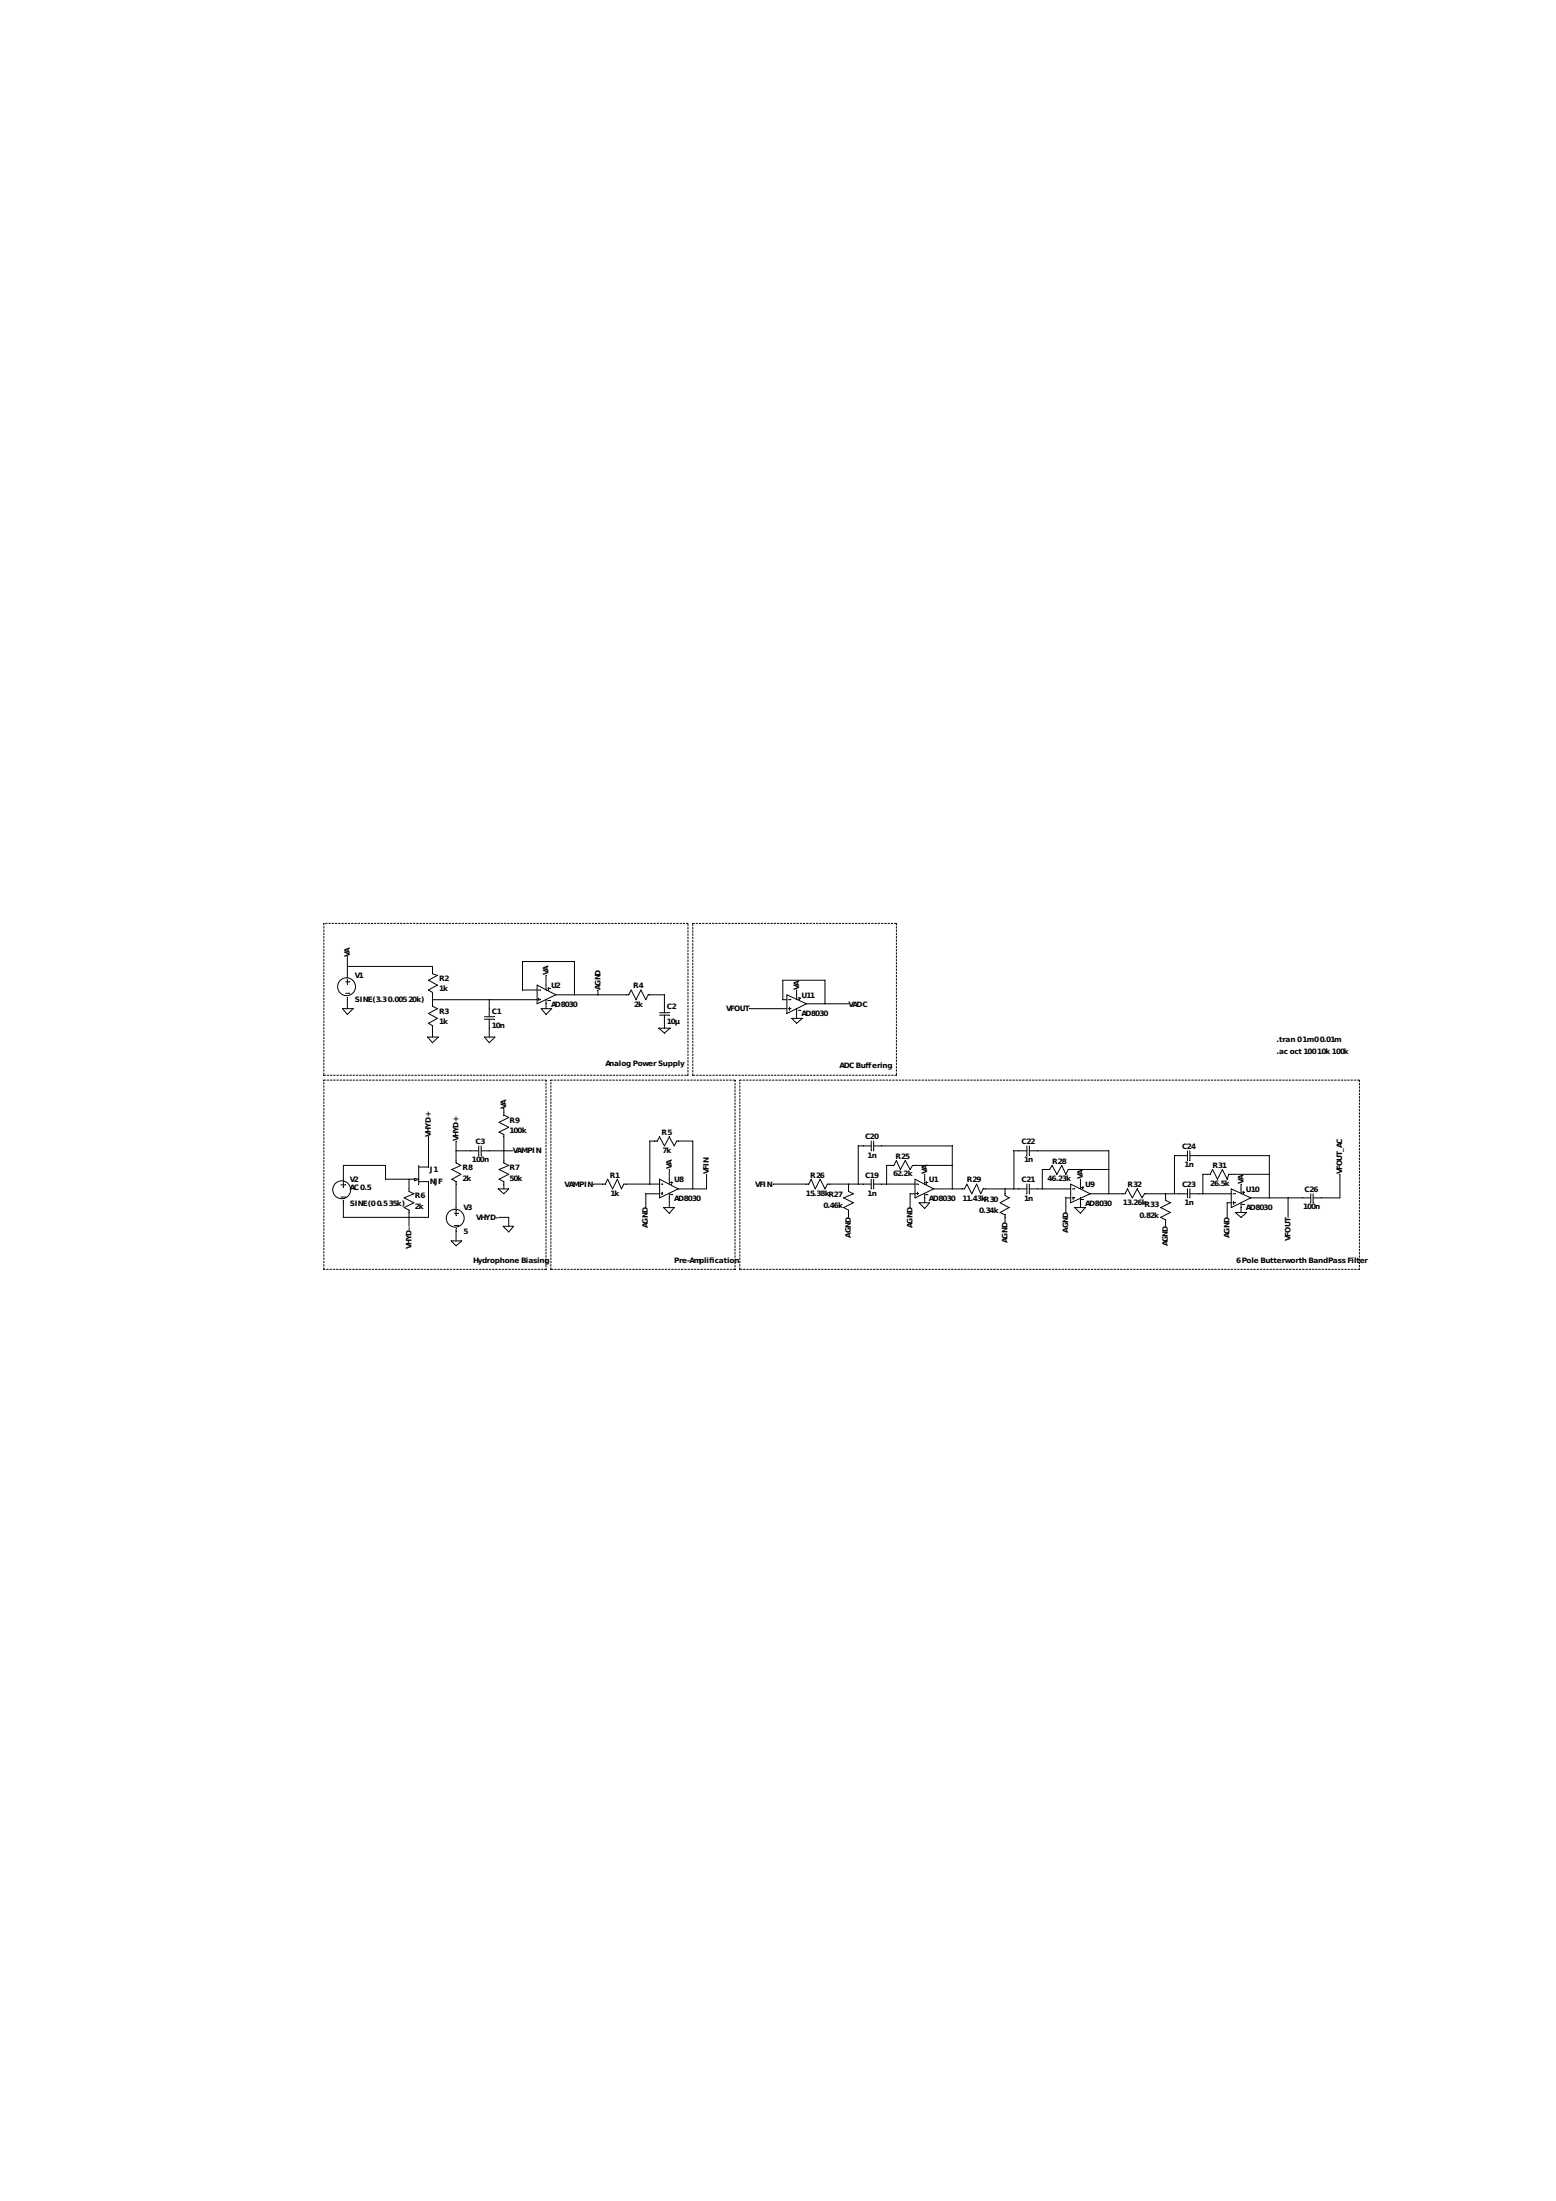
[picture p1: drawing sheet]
<svg xmlns="http://www.w3.org/2000/svg" width="210mm" height="297mm" viewBox="0 0 210 297" stroke-linecap="round" stroke-linejoin="round" font-family="sans-serif">
<g fill="none" stroke="#000" stroke-width=".13">
<path d="M43.7 125v.3M43.7 125.5v.2M43.7 125.9v.2M43.7 126.4v.2M43.7 126.8v.2M43.7 127.2v.3M43.7 127.7v.2M43.7 128.1v.2M43.7 128.6v.2M43.7 129v.2M43.7 129.4v.3M43.7 129.9v.2"/>
<path d="M43.7 130.3v.2M43.7 130.7v.3M43.7 131.2v.2M43.7 131.6v.2M43.7 132.1v.2M43.7 132.5v.2M43.7 132.9v.3M43.7 133.4v.2M43.7 133.8v.2M43.7 134.3v.2M43.7 134.7v.2M43.7 135.1v.3"/>
<path d="M43.7 135.6v.2M43.7 136v.2M43.7 136.5v.2M43.7 136.9v.2M43.7 137.3v.2M43.7 137.8v.2M43.7 138.2v.2M43.7 138.6v.3M43.7 139.1v.2M43.7 139.5v.2M43.7 140v.2M43.7 124.6v.2"/>
<path d="M43.9 124.6h.3M44.4 124.6h.2M44.8 124.6h.2M45.3 124.6h.2M45.7 124.6h.2M46.1 124.6h.3M46.2 136.1h1.5l-.8 .8zM46.6 124.6h.2M46.7 132.5h.5M46.7 134h.5M46.9 130.4h11.5v1l.6 .2-1.2 .7 1.2 .6-1.2 .7 .6 .3v1.9l.6 .3-1.2 .7 1.2 .6-1.2 .7 .6 .3v1.5M46.9 129.1v2.8"/>
<path d="M46.9 132.2v.6M46.9 134.6v1.5M47 124.6h.2M47.4 124.6h.3M47.9 124.6h.2M48.3 124.6h.2M48.8 124.6h.2M49.2 124.6h.2M49.6 124.6h.3M50.1 124.6h.2M50.5 124.6h.2M50.9 124.6h.3"/>
<path d="M51.4 124.6h.2M51.8 124.6h.2M52.3 124.6h.2M52.7 124.6h.2M53.1 124.6h.3M53.6 124.6h.2M54 124.6h.2M54.5 124.6h.2M54.9 124.6h.2M55.3 124.6h.3M55.8 124.6h.2M56.2 124.6h.2"/>
<path d="M56.7 124.6h.2M57.1 124.6h.2M57.5 124.6h.3M57.7 139.9h1.4l-.7 .8zM58 124.6h.2M58.4 134.9h14.1M58.4 124.6h.2M58.9 124.6h.2M59.3 124.6h.2M59.7 124.6h.2M60.2 124.6h.2M60.6 124.6h.2"/>
<path d="M61 124.6h.3M61.5 124.6h.2M61.9 124.6h.2M62.4 124.6h.2M62.8 124.6h.2M63.2 124.6h.3M63.7 124.6h.2M64.1 124.6h.2M64.5 124.6h.3M65 124.6h.2M65.4 137.2h1.3M65.4 137.5h1.3"/>
<path d="M65.4 139.9h1.4l-.8 .8zM65.4 124.6h.2M65.9 124.6h.2M66 134.9v2.3M66 137.5v2.4M66.3 124.6h.2M66.8 124.6h.2M67.2 124.6h.2M67.6 124.6h.2M68.1 124.6h.2M68.5 124.6h.2M68.9 124.6h.3"/>
<path d="M69.4 124.6h.2M69.8 124.6h.2M70.3 124.6h.2M70.7 124.6h.2M71.1 124.6h.3M71.6 124.6h.2M72 124.6h.2M72.4 124.6h.3M72.5 132.9l2.5 1.3-2.5 1.3zM72.5 133.6h-2v-3.8h7v4.4M72.6 134.9h.3M72.6 133.6h.3"/>
<path d="M72.7 134.7v.3M72.9 124.6h.2M73 136.1h1.5l-.8 .8zM73.3 124.6h.2M73.7 131.6v2M73.7 134.9v1.2M73.8 124.6h.2M73.9 133.4h.3M73.9 135h.3M74 133.3v.3M74.2 124.6h.2M74.6 124.6h.3"/>
<path d="M75 134.2h9.9l.3-.6 .6 1.3 .7-1.3 .7 1.3 .3-.7h2.2v2.5M75.1 124.6h.2M75.5 124.6h.2M76 124.6h.2M76.4 124.6h.2M76.8 124.6h.2M77.3 124.6h.2M77.7 124.6h.2M78.2 124.6h.2M78.6 124.6h.2M79 124.6h.3M79.5 124.6h.2"/>
<path d="M79.9 124.6h.2M80.3 124.6h.3M80.7 133.6v.6M80.8 124.6h.2M81.2 124.6h.2M81.7 124.6h.2M82.1 124.6h.2M82.5 124.6h.3M83 124.6h.2M83.4 124.6h.2M83.8 124.6h.3M84.3 124.6h.2"/>
<path d="M84.7 124.6h.2M85.2 124.6h.2M85.6 124.6h.2M86 124.6h.3M86.5 124.6h.2M86.9 124.6h.2M87.4 124.6h.2M87.8 124.6h.2M88.2 124.6h.3M88.7 124.6h.2M88.9 138.7h1.5l-.7 .7zM89 136.7h1.3"/>
<path d="M89 137h1.3M89.1 124.6h.2M89.6 124.6h.2M89.7 137v1.7M90 124.6h.2M90.4 124.6h.3M90.9 124.6h.2M91.3 124.6h.2M91.8 124.6h.2M92.2 124.6h.2M92.6 124.6h.3M92.9 124.7v.2"/>
<path d="M92.9 125.1v.3M92.9 125.6v.2M92.9 126v.2M92.9 126.5v.2M92.9 126.9v.2M92.9 127.3v.3M92.9 127.8v.2M92.9 128.2v.2M92.9 128.7v.2M92.9 129.1v.2M92.9 129.5v.2M92.9 130v.2"/>
<path d="M92.9 130.4v.2M92.9 130.8v.3M92.9 131.3v.2M92.9 131.7v.2M92.9 132.2v.2M92.9 132.6v.2M92.9 133v.3M92.9 133.5v.2M92.9 133.9v.2M92.9 134.4v.2M92.9 134.8v.2M92.9 135.2v.2"/>
<path d="M92.9 135.7v.2M92.9 136.1v.2M92.9 136.5v.3M92.9 137v.2M92.9 137.4v.2M92.9 137.9v.2M92.9 138.3v.2M92.9 138.7v.3M92.9 139.2v.2M92.9 139.6v.2M93.5 124.7v.2M93.5 125.1v.3"/>
<path d="M93.5 125.6v.2M93.5 126v.2M93.5 126.5v.2M93.5 126.9v.2M93.5 127.3v.3M93.5 127.8v.2M93.5 128.2v.2M93.5 128.7v.2M93.5 129.1v.2M93.5 129.5v.2M93.5 130v.2M93.5 130.4v.2"/>
<path d="M93.5 130.8v.3M93.5 131.3v.2M93.5 131.7v.2M93.5 132.2v.2M93.5 132.6v.2M93.5 133v.3M93.5 133.5v.2M93.5 133.9v.2M93.5 134.4v.2M93.5 134.8v.2M93.5 135.2v.2M93.5 135.7v.2"/>
<path d="M93.5 136.1v.2M93.5 136.5v.3M93.5 137v.2M93.5 137.4v.2M93.5 137.9v.2M93.5 138.3v.2M93.5 138.7v.3M93.5 139.2v.2M93.5 139.6v.2M93.5 124.6h.2M93.9 124.6h.3M94.4 124.6h.2"/>
<path d="M94.8 124.6h.2M95.3 124.6h.2M95.7 124.6h.2M96.1 124.6h.3M96.6 124.6h.2M97 124.6h.2M97.4 124.6h.3M97.9 124.6h.2M98.3 124.6h.2M98.8 124.6h.2M99.2 124.6h.2M99.6 124.6h.3"/>
<path d="M100.1 124.6h.2M100.5 124.6h.2M101 124.6h.2M101.2 136.1h5M101.4 124.6h.2M101.8 124.6h.3M102.3 124.6h.2M102.7 124.6h.2M103.2 124.6h.2M103.6 124.6h.2M104 124.6h.3M104.5 124.6h.2"/>
<path d="M104.9 124.6h.2M105.4 124.6h.2M105.8 124.6h.2M106.2 134.2l2.6 1.3-2.6 1.3zM106.2 134.9h-.6v-2.6h5.7v3.2M106.2 124.6h.2M106.4 134.9h.3M106.4 136.1h.3M106.5 136v.3M106.7 124.6h.2M106.9 137.4h1.4l-.8 .7zM107.1 124.6h.2"/>
<path d="M107.5 133.6v1.3M107.5 136.1v1.3M107.5 124.6h.3M107.7 134.7h.4M107.7 136.3h.4M107.8 134.6v.3M108 124.6h.2M108.4 124.6h.2M108.8 135.5h5.7M108.9 124.6h.2M109.3 124.6h.2M109.7 124.6h.2"/>
<path d="M110.2 124.6h.2M110.6 124.6h.2M111 124.6h.3M111.5 124.6h.2M111.9 124.6h.3M112.4 124.6h.2M112.8 124.6h.2M113.2 124.6h.3M113.7 124.6h.2M114.1 124.6h.2M114.6 124.6h.2M115 124.6h.2"/>
<path d="M115.4 124.6h.3M115.9 124.6h.2M116.3 124.6h.2M116.8 124.6h.2M117.2 124.6h.2M117.6 124.6h.2M118.1 124.6h.2M118.5 124.6h.2M118.9 124.6h.3M119.4 124.6h.2M119.8 124.6h.2M120.3 124.6h.2"/>
<path d="M120.7 124.6h.2M121 124.6v.2M121 125v.3M121 125.5v.2M121 125.9v.2M121 126.4v.2M121 126.8v.2M121 127.2v.3M121 127.7v.2M121 128.1v.2M121 128.6v.2M121 129v.2"/>
<path d="M121 129.4v.3M121 129.9v.2M121 130.3v.2M121 130.7v.3M121 131.2v.2M121 131.6v.2M121 132.1v.2M121 132.5v.2M121 132.9v.3M121 133.4v.2M121 133.8v.2M121 134.3v.2"/>
<path d="M121 134.7v.2M121 135.1v.3M121 135.6v.2M121 136v.2M121 136.5v.2M121 136.9v.2M121 137.3v.2M121 137.8v.2M121 138.2v.2M121 138.6v.3M121 139.1v.2M121 139.5v.2"/>
<path d="M121 140v.2M43.7 140.4v.2M43.7 140.8v.3M43.7 141.3v.2M43.7 141.7v.2M43.7 142.2v.2M43.7 142.6v.2M43.7 143v.3M43.7 143.5v.2M43.7 143.9v.2M43.7 144.3v.3M43.7 144.8v.2"/>
<path d="M43.7 146.1v.2M43.7 146.5v.2M43.7 146.9v.3M43.7 147.4v.2M43.7 147.8v.2M43.7 148.3v.2M43.7 148.7v.2M43.7 149.1v.3M43.7 149.6v.2M43.7 150v.2M43.7 150.5v.2M43.7 150.9v.2"/>
<path d="M43.7 151.3v.3M43.7 151.8v.2M43.7 152.2v.2M43.7 152.6v.3M43.7 153.1v.2M43.7 153.5v.2M43.7 154v.2M43.7 154.4v.2M43.7 154.8v.3M43.7 155.3v.2M43.7 155.7v.2M43.7 156.2v.2"/>
<path d="M43.7 156.6v.2M43.7 157v.3M43.7 157.5v.2M43.7 157.9v.2M43.7 158.3v.3M43.7 158.8v.2M43.7 159.2v.2M43.7 159.7v.2M43.7 145.1h.2M43.9 145.8h-.2M44.2 145.8h.2M44.2 145.1h.2"/>
<path d="M44.6 145.8h.2M44.6 145.1h.2M45 145.8h.2M45 145.1h.2M45.5 145.8h.2M45.5 145.1h.2M45.9 145.8h.2M45.9 145.1h.2M46 159.9h.7M46.3 159.6v.6M46.3 145.8h.3M46.3 145.1h.3"/>
<path d="M46.8 145.8h.2M46.8 145.1h.2M47.2 145.8h.2M47.2 145.1h.2M47.7 145.8h.2M47.7 145.1h.2M48.1 145.8h.2M48.1 145.1h.2M48.5 145.8h.3M48.5 145.1h.3M49 145.8h.2M49 145.1h.2"/>
<path d="M49.4 145.8h.2M49.4 145.1h.2M49.8 145.8h.3M49.8 145.1h.3M50.3 145.8h.2M50.3 145.1h.2M50.7 145.8h.2M50.7 145.1h.2M51.2 145.8h.2M51.2 145.1h.2M51.6 145.8h.2M51.6 145.1h.2"/>
<path d="M52 145.8h.3M52 145.1h.3M52.5 145.8h.2M52.5 145.1h.2M52.9 145.8h.2M52.9 145.1h.2M53.4 145.8h.2M53.4 145.1h.2M53.8 145.8h.2M53.8 145.1h.2M54.2 145.8h.2M54.2 145.1h.2"/>
<path d="M54.7 145.8h.2M54.7 145.1h.2M55.1 145.8h.2M55.1 145.1h.2M55.2 159.1v1.7l.7 .3-1.4 .5 1.4 .7-1.4 .7 .7 .3v2.2M55.6 145.8h.2M55.6 145.1h.2M56 159.1h-4v-1.8h-5.7v2.2M56 159l.5 .1-.5 .2zM56 145.8h.2M56 145.1h.2M56.4 145.8h.3"/>
<path d="M56.4 145.1h.3M56.5 159.5h1.3v4.8h-11.5v-2.3M56.5 157.3v2.5M56.9 145.8h.2M56.9 145.1h.2M57.3 145.8h.2M57.3 145.1h.2M57.7 145.8h.3M57.7 145.1h.3M57.8 153.4v4.1h-1.3M58.2 145.8h.2M58.2 145.1h.2"/>
<path d="M58.6 145.8h.2M58.6 145.1h.2M59.1 145.8h.2M59.1 145.1h.2M59.5 145.8h.2M59.5 145.1h.2M59.9 145.8h.3M59.9 145.1h.3M60.4 145.8h.2M60.4 145.1h.2M60.8 145.8h.2M60.8 145.1h.2"/>
<path d="M61.2 145.8h.3M61.2 145.1h.3M61.5 155.3h3.1M61.5 154v2.9l.7 .4-1.2 .5 1.2 .7-1.2 .6 .5 .4v3.8M61.7 145.8h.2M61.7 145.1h.2M62.1 145.8h.2M62.1 145.1h.2M62.6 145.8h.2M62.6 145.1h.2M63 145.8h.2M63 145.1h.2"/>
<path d="M63.4 145.8h.3M63.4 145.1h.3M63.9 145.8h.2M63.9 145.1h.2M64.3 145.8h.2M64.3 145.1h.2M64.6 154.6v1.3M64.8 145.8h.2M64.8 145.1h.2M64.9 155.3h4.3M64.9 154.6v1.3M65.2 145.8h.2"/>
<path d="M65.2 145.1h.2M65.6 145.8h.3M65.6 145.1h.3M66.1 145.8h.2M66.1 145.1h.2M66.5 145.8h.2M66.5 145.1h.2M67 145.8h.2M67 145.1h.2M67.4 145.8h.2M67.4 145.1h.2M67.8 145.8h.3"/>
<path d="M67.8 145.1h.3M68 149.6v.9l.7 .3-1.4 .7 1.4 .6-1.4 .7 .7 .3v3.8l.7 .4-1.4 .5 1.4 .7-1.4 .6 .7 .4v.9M68.3 145.8h.2M68.3 145.1h.2M68.7 145.8h.2M68.7 145.1h.2M69.2 145.8h.2M69.2 145.1h.2M69.6 145.8h.2M69.6 145.1h.2M70 145.8h.3M70 145.1h.3"/>
<path d="M70.5 145.8h.2M70.5 145.1h.2M70.9 145.8h.2M70.9 145.1h.2M71.3 145.8h.3M71.3 145.1h.3M71.8 145.8h.2M71.8 145.1h.2M72.2 145.8h.2M72.2 145.1h.2M72.7 145.8h.2M72.7 145.1h.2"/>
<path d="M73.1 145.8h.2M73.1 145.1h.2M73.5 145.8h.2v.2M73.5 145.1h.3M73.7 146.2v.2M73.7 146.6v.3M73.7 147.1v.2M73.7 147.5v.2M73.7 148v.2M73.7 148.4v.2M73.7 148.8v.2M73.7 149.3v.2"/>
<path d="M73.7 149.7v.2M73.7 150.1v.3M73.7 150.6v.2M73.7 151v.2M73.7 151.5v.2M73.7 151.9v.2M73.7 152.3v.3M73.7 152.8v.2M73.7 153.2v.2M73.7 153.7v.2M73.7 154.1v.2M73.7 154.5v.2"/>
<path d="M73.7 155v.2M73.7 155.4v.2M73.7 155.8v.3M73.7 156.3v.2M73.7 156.7v.2M73.7 157.2v.2M73.7 157.6v.2M73.7 158v.3M73.7 158.5v.2M73.7 158.9v.2M73.7 159.4v.2M73.7 159.8v.2"/>
<path d="M74 145.1h.2M74.4 146.1v.2M74.4 146.5v.2M74.4 146.9v.3M74.4 147.4v.2M74.4 147.8v.2M74.4 148.3v.2M74.4 148.7v.2M74.4 149.1v.3M74.4 149.6v.2M74.4 150v.2M74.4 150.5v.2"/>
<path d="M74.4 150.9v.2M74.4 151.3v.3M74.4 151.8v.2M74.4 152.2v.2M74.4 152.6v.3M74.4 153.1v.2M74.4 153.5v.2M74.4 154v.2M74.4 154.4v.2M74.4 154.8v.3M74.4 155.3v.2M74.4 155.7v.2"/>
<path d="M74.4 156.2v.2M74.4 156.6v.2M74.4 157v.3M74.4 157.5v.2M74.4 157.9v.2M74.4 158.3v.3M74.4 158.8v.2M74.4 159.2v.2M74.4 159.7v.2M74.4 145.1h.2M74.6 145.8h-.2M74.8 145.8h.2"/>
<path d="M74.8 145.1h.3M75.2 145.8h.2M75.3 145.1h.2M75.7 145.8h.2M75.7 145.1h.2M76.1 145.8h.2M76.2 145.1h.2M76.5 145.8h.3M76.6 145.1h.2M77 145.8h.2M77 145.1h.3M77.4 145.8h.2"/>
<path d="M77.5 145.1h.2M77.9 145.8h.2M77.9 145.1h.2M78.3 145.8h.2M78.4 145.1h.2M78.7 145.8h.3M78.8 145.1h.2M79.2 145.8h.2M79.2 145.1h.3M79.6 145.8h.2M79.7 145.1h.2M80 145.8h.3"/>
<path d="M80.1 145.1h.2M80.2 159.8h1.5l.3-.7 .7 1.3 .6-1.3 .6 1.3 .3-.6h4.8M80.5 145.8h.2M80.6 145.1h.2M80.9 145.8h.2M81 145.1h.2M81.4 145.8h.2M81.4 145.1h.3M81.8 145.8h.2M81.9 145.1h.2M82.3 145.8h.2M82.3 145.1h.2"/>
<path d="M82.7 145.8h.2M82.8 145.1h.2M83.1 145.8h.2M83.2 145.1h.2M83.6 145.8h.2M83.6 145.1h.2M84 145.8h.2M84.1 145.1h.2M84.4 145.8h.3M84.5 145.1h.2M84.9 145.8h.2M84.9 145.1h.3"/>
<path d="M85.3 145.8h.2M85.4 145.1h.2M85.8 145.8h.2M85.8 145.1h.2M86.2 145.8h.2M86.3 145.1h.2M86.6 145.8h.3M86.7 145.1h.2M87.1 145.8h.2M87.1 145.1h.3M87.5 145.8h.2M87.6 145.1h.2"/>
<path d="M87.7 159.8v-5.8h1l.3-.6 .7 1.2 .6-1.2 .7 1.2 .3-.6h2.2v6.4M87.9 145.8h.3M88 145.1h.2M88.4 145.8h.2M88.4 145.1h.3M88.8 145.8h.2M88.9 145.1h.2M89 159.1l2.5 1.3-2.5 1.2zM89.2 159.8h.2M89.3 145.8h.2M89.3 145.1h.3M89.7 145.8h.2"/>
<path d="M89.8 145.1h.2M90.1 145.8h.3M90.2 145.1h.2M90.3 157.8v2M90.4 159.6h.4M90.6 145.8h.2M90.7 145.1h.2M90.7 159.5v.3M91 145.8h.2M91.1 145.1h.2M91.5 145.8h.2M91.5 145.1h.2"/>
<path d="M91.9 145.8h.2M92 145.1h.2M92.3 145.8h.3M92.4 145.1h.2M92.8 145.8h.2M92.8 145.1h.1M92.9 140.1v.2M92.9 140.5v.2M92.9 140.9v.3M92.9 141.4v.2M92.9 141.8v.2M92.9 142.2v.3"/>
<path d="M92.9 142.7v.2M92.9 143.1v.2M92.9 143.6v.2M92.9 144v.2M92.9 144.4v.3M92.9 144.9v.2M93.2 145.8h.2M93.5 140.1v.2M93.5 140.5v.2M93.5 140.9v.3M93.5 141.4v.2M93.5 141.8v.2"/>
<path d="M93.5 142.2v.3M93.5 142.7v.2M93.5 143.1v.2M93.5 143.6v.2M93.5 144v.2M93.5 144.4v.3M93.5 144.9v.2M93.6 145.1h.2M93.7 145.8h.2M94 145.1h.2M94.1 145.8h.2M94.4 145.1h.3"/>
<path d="M94.5 145.8h.3M94.9 145.1h.2M95 145.8h.2M95.3 145.1h.2M95.4 158.5v1.9h-3.9M95.4 145.8h.2M95.7 145.1h.3M95.9 145.8h.2M96.2 145.1h.2M96.3 145.8h.2M96.6 145.1h.2M96.7 145.8h.2"/>
<path d="M97.1 145.1h.2M97.2 145.8h.2M97.5 145.1h.2M97.6 145.8h.2M98 145.1h.2M98 145.8h.3M98.4 145.1h.2M98.5 145.8h.2M98.8 145.1h.2M98.9 145.8h.2M99.2 145.8v.2M99.2 146.2v.2"/>
<path d="M99.2 146.6v.3M99.2 147.1v.2M99.2 147.5v.2M99.2 148v.2M99.2 148.4v.2M99.2 148.8v.2M99.2 149.3v.2M99.2 149.7v.2M99.2 150.1v.3M99.2 150.6v.2M99.2 151v.2M99.2 151.5v.2"/>
<path d="M99.2 151.9v.2M99.2 152.3v.3M99.2 152.8v.2M99.2 153.2v.2M99.2 153.7v.2M99.2 154.1v.2M99.2 154.5v.2M99.2 155v.2M99.2 155.4v.2M99.2 155.8v.3M99.2 156.3v.2M99.2 156.7v.2"/>
<path d="M99.2 157.2v.2M99.2 157.6v.2M99.2 158v.3M99.2 158.5v.2M99.2 158.9v.2M99.2 159.4v.2M99.2 159.8v.2M99.3 145.1h.2M99.7 145.1h.2M99.8 146.1v.2M99.8 146.5v.2M99.8 146.9v.3"/>
<path d="M99.8 147.4v.2M99.8 147.8v.2M99.8 148.3v.2M99.8 148.7v.2M99.8 149.1v.3M99.8 149.6v.2M99.8 150v.2M99.8 150.5v.2M99.8 150.9v.2M99.8 151.3v.3M99.8 151.8v.2M99.8 152.2v.2"/>
<path d="M99.8 152.6v.3M99.8 153.1v.2M99.8 153.5v.2M99.8 154v.2M99.8 154.4v.2M99.8 154.8v.3M99.8 155.3v.2M99.8 155.7v.2M99.8 156.2v.2M99.8 156.6v.2M99.8 157v.3M99.8 157.5v.2"/>
<path d="M99.8 157.9v.2M99.8 158.3v.3M99.8 158.8v.2M99.8 159.2v.2M99.8 159.7v.2M100.1 145.8h-.3M100.1 145.1h.3M100.3 145.8h.2M100.6 145.1h.2M100.7 145.8h.2M101 145.1h.2M101.2 145.8h.2"/>
<path d="M101.5 145.1h.2M101.6 145.8h.2M101.9 145.1h.2M102.1 145.8h.2M102.3 145.1h.3M102.5 145.8h.2M102.8 145.1h.2M102.9 145.8h.2M103.2 145.1h.2M103.4 145.8h.2M103.6 145.1h.3M103.8 145.8h.2"/>
<path d="M104.1 145.1h.2M104.2 145.8h.3M104.3 159.8h4.9l.3-.7 .5 1.3 .7-1.3 .6 1.3 .4-.6h5.9M104.5 145.1h.2M104.7 145.8h.2M105 145.1h.2M105.1 145.8h.2M105.4 145.1h.2M105.6 145.8h.2M105.8 145.1h.3M106 145.8h.2M106.3 145.1h.2"/>
<path d="M106.4 145.8h.3M106.7 145.1h.2M106.9 145.8h.2M107.2 145.1h.2M107.3 145.8h.2M107.6 145.1h.2M107.7 145.8h.3M108 145.1h.2M108.2 145.8h.2M108.5 145.1h.2M108.6 145.8h.2M108.9 145.1h.2"/>
<path d="M109.1 145.8h.2M109.4 145.1h.2M109.5 145.8h.2M109.8 145.1h.2M109.9 145.8h.3M110.2 145.1h.3M110.4 145.8h.2M110.7 145.1h.2M110.8 145.8h.2M111.1 145.1h.2M111.3 145.8h.2M111.5 145.1h.3"/>
<path d="M111.7 145.8h.2M112 145.1h.2M112.1 145.8h.3M112.4 145.1h.2M112.6 145.8h.2M112.9 145.1h.2M113 145.8h.2M113.3 145.1h.2M113.5 145.8h.2M113.7 145.1h.3M113.9 145.8h.2M114.2 145.1h.2"/>
<path d="M114.3 145.8h.3M114.5 159.8v1l.7 .3-1.3 .5 1.3 .7-1.3 .7 .6 .3v1M114.6 145.1h.2M114.8 145.8h.2M115.1 145.1h.2M115.2 145.8h.2M115.5 145.1h.2M115.7 145.8h.2M115.9 145.1h.2M116.1 145.8h.2M116.4 145.1h.2M116.5 145.8h.2"/>
<path d="M116.8 145.1h.2M117 145.8h.2M117.2 145.1h.3M117.4 145.8h.2M117.6 154v1.3M117.6 159.1v1.3M117.6 154.6h-1.8v5.2M117.7 145.1h.2M117.8 145.8h.3M117.9 159.8h5.6M117.9 154v1.3M117.9 159.1v1.3"/>
<path d="M117.9 154.6h10.6v5.8M118.1 145.1h.2M118.3 145.8h.2M118.6 145.1h.2M118.7 145.8h.2M119 145.1h.2M119.1 145.8h.3M119.4 145.1h.3M119.6 145.8h.2M119.9 145.1h.2M120 145.8h.2M120.3 145.1h.2"/>
<path d="M120.5 145.8h.2M120.8 145.1h.2M120.9 145.8h.2M121 140.4v.2M121 140.8v.3M121 141.3v.2M121 141.7v.2M121 142.2v.2M121 142.6v.2M121 143v.3M121 143.5v.2M121 143.9v.2"/>
<path d="M121 144.3v.3M121 144.8v.2M121.3 145.8h.3M121.8 145.8h.2M122.2 145.8h.2M122.7 145.8h.2M123.1 145.8h.2M123.5 159.1l2.5 1.3-2.5 1.2zM123.5 145.8h.3M123.6 159.8h.3M124 145.8h.2M124.4 145.8h.2"/>
<path d="M124.8 158.5v1.3M124.9 145.8h.2M124.9 159.6h.3M125 159.5v.3M125.3 145.8h.2M125.7 145.8h.3M126.2 145.8h.2M126.6 145.8h.2M127.1 145.8h.2M127.5 145.8h.2M127.9 145.8h.3M128.4 145.8h.2"/>
<path d="M128.5 157.3h-5.3l-.4 .5-.6-1.2-.7 1.2-.5-1.2-.4 .7h-.9v2.5M128.8 145.8h.2M129.2 145.8h.3M129.7 145.8h.2M130.1 145.8h.2M130.6 145.8h.2M131 145.8h.2M131.4 145.8h.3M131.9 145.8h.2M132.3 145.8h.2M132.7 145.8h.3M133.2 145.8h.2"/>
<path d="M133.6 145.8h.2M134.1 145.8h.2M134.5 145.8h.2M134.9 145.8h.3M135.4 145.8h.2M135.8 145.8h.2M136.3 145.8h.2M136.7 145.8h.2M137.1 145.8h.3M137.6 145.8h.2M138 145.8h.2M138.5 145.8h.2"/>
<path d="M138.6 154.6v1.3M138.6 159.8v1.3M138.6 155.3h-1.8v5.1M138.9 145.8h.2M138.9 154.6v1.3M138.9 159.8v1.3M138.9 155.3h10.8v5.8M139.3 145.8h.3M139.8 145.8h.2M140.2 145.8h.2M140.7 145.8h.2M141.1 145.8h.2"/>
<path d="M141.5 145.8h.2M142 145.8h.2M142.4 145.8h.2M142.8 145.8h.3M143.3 145.8h.2M143.7 145.8h.2M144.2 145.8h.2M144.5 159.8l2.6 1.3-2.6 1.2zM144.6 145.8h.2M145 145.8h.3M145.5 145.8h.2M145.8 159.1v1.3"/>
<path d="M145.9 145.8h.2M146.3 145.8h.3M146.8 145.8h.2M147.2 145.8h.3M147.7 145.8h.2M148.1 145.8h.2M148.6 145.8h.2M149 145.8h.2M149.4 145.8h.2M149.7 157.8h-5.5l-.3 .7-.6-1.2-.7 1.2-.6-1.2-.3 .5h-1v2.6M149.9 145.8h.2M150.3 145.8h.2"/>
<path d="M150.7 145.8h.3M151.2 145.8h.2M151.6 145.8h.2M152.1 145.8h.2M152.5 145.8h.2M152.9 145.8h.3M153.4 145.8h.2M153.8 145.8h.2M154.2 145.8h.3M154.7 145.8h.2M155.1 145.8h.2M155.6 145.8h.2"/>
<path d="M156 145.8h.2M156.4 145.8h.3M156.9 145.8h.2M157.3 145.8h.2M157.8 145.8h.2M158.2 145.8h.2M158.6 145.8h.2M159.1 145.8h.2M159.5 145.8h.2M160 145.8h.2M160.3 155.3v1.3M160.3 155.9h-1.8v5.2"/>
<path d="M160.4 145.8h.2M160.6 155.3v1.3M160.6 155.9h10.7v5.7M160.8 145.8h.3M161.3 145.8h.2M161.7 145.8h.2M162.1 145.8h.3M162.6 145.8h.2M163 145.8h.2M163.5 145.8h.2M163.9 145.8h.2M164.3 145.8h.3"/>
<path d="M164.8 145.8h.2M165.2 145.8h.2M165.6 145.8h.3M166.1 145.8h.2M166.5 145.8h.2M167 145.8h.2M167.4 145.8h.2M167.5 159.8v1.3M167.8 145.8h.3M168.3 145.8h.2M168.7 145.8h.2M169.2 145.8h.2"/>
<path d="M169.6 145.8h.2M170 145.8h.3M170.5 145.8h.2M170.9 145.8h.2M171.3 158.5h-5.5l-.2 .6-.6-1.3-.7 1.3-.6-1.3-.4 .7h-1v2.6M171.4 145.8h.2M171.8 145.8h.2M172.2 145.8h.3M172.7 145.8h.2M173.1 145.8h.2M173.6 145.8h.2M174 145.8h.2"/>
<path d="M174.4 145.8h.3M174.9 145.8h.2M175.3 145.8h.2M175.7 145.8h.3M176.2 145.8h.2M176.6 145.8h.2M177.1 145.8h.2M177.5 145.8h.2M177.9 145.8h.3M178.4 145.8h.2M178.8 145.8h.2M179.2 145.8h.3"/>
<path d="M179.7 145.8h.2M180.1 145.8h.2M180.6 145.8h.2M180.8 158.5v3.1h-3.6M181 145.8h.2M181.4 145.8h.3M181.9 145.8h.2M182.3 145.8h.2M182.8 145.8h.2M183.2 145.8h.2M183.5 145.8v.2M183.5 146.2v.2"/>
<path d="M183.5 146.6v.3M183.5 147.1v.2M183.5 147.5v.2M183.5 148v.2M183.5 148.4v.2M183.5 148.8v.2M183.5 149.3v.2M183.5 149.7v.2M183.5 150.1v.3M183.5 150.6v.2M183.5 151v.2M183.5 151.5v.2"/>
<path d="M183.5 151.9v.2M183.5 152.3v.3M183.5 152.8v.2M183.5 153.2v.2M183.5 153.7v.2M183.5 154.1v.2M183.5 154.5v.2M183.5 155v.2M183.5 155.4v.2M183.5 155.8v.3M183.5 156.3v.2M183.5 156.7v.2"/>
<path d="M183.5 157.2v.2M183.5 157.6v.2M183.5 158v.3M183.5 158.5v.2M183.5 158.9v.2M183.5 159.4v.2M183.5 159.8v.2M43.7 171.1v.2h.2M43.7 160.1v.2M43.7 160.5v.3M43.7 161v.2M43.7 161.4v.2"/>
<path d="M43.7 161.9v.2M43.7 162.3v.2M43.7 162.7v.3M43.7 163.2v.2M43.7 163.6v.2M43.7 164.1v.2M43.7 164.5v.2M43.7 164.9v.2M43.7 165.4v.2M43.7 165.8v.2M43.7 166.2v.3M43.7 166.7v.2"/>
<path d="M43.7 167.1v.2M43.7 167.6v.2M43.7 168v.2M43.7 168.4v.3M43.7 168.9v.2M43.7 169.3v.2M43.7 169.8v.2M43.7 170.2v.2M43.7 170.6v.3M44.1 171.3h.2M44.5 171.3h.2M45 171.3h.2"/>
<path d="M45.4 171.3h.2M45.8 171.3h.3M46 161.5h.7M46.3 171.3h.2M46.7 171.3h.2M47.2 171.3h.2M47.6 171.3h.2M48 171.3h.3M48.5 171.3h.2M48.9 171.3h.2M49.4 171.3h.2M49.8 171.3h.2"/>
<path d="M50.2 171.3h.2M50.7 171.3h.2M51.1 171.3h.2M51.5 171.3h.3M52 171.3h.2M52.4 171.3h.2M52.9 171.3h.2M53.3 171.3h.2M53.7 171.3h.2M54.2 171.3h.2M54.6 171.3h.2M55 171.3h.3"/>
<path d="M55.5 171.3h.2M55.9 171.3h.2M56.4 171.3h.2M56.8 171.3h.2M57.2 171.3h.3M57.7 171.3h.2M58.1 171.3h.2M58.6 171.3h.2M59 171.3h.2M59.4 171.3h.3M59.9 171.3h.2M60.3 171.3h.2"/>
<path d="M60.8 171.3h.2M60.9 167.5h1.4l-.8 .6zM61.2 171.3h.2M61.3 163.7h.6M61.3 165.4h.6M61.5 163.4v.7M61.5 165.8v1.7M61.6 171.3h.3M62.1 171.3h.2M62.5 171.3h.2M63 171.3h.2M63.4 171.3h.2"/>
<path d="M63.8 171.3h.2M64.3 171.3h.2M64.7 171.3h.2M65.1 171.3h.3M65.6 171.3h.2M66 171.3h.2M66.5 171.3h.2M66.9 171.3h.2M67.2 160.4h1.5l-.7 .7zM67.3 171.3h.2M67.3 164.3h1.4v1.2M67.8 171.3h.2"/>
<path d="M67.9 165.5h1.4l-.6 .7zM68.2 171.3h.2M68.6 171.3h.3M69.1 171.3h.2M69.5 171.3h.3M70 171.3h.2M70.4 171.3h.2M70.8 171.3h.3M71.3 171.3h.2M71.7 171.3h.2M72.2 171.3h.2M72.6 171.3h.2"/>
<path d="M73 171.3h.3M73.7 160.2v.3M73.7 160.7v.2M73.7 161.1v.2M73.7 161.5v.3M73.7 162v.2M73.7 162.4v.2M73.7 162.9v.2M73.7 163.3v.2M73.7 163.7v.3M73.7 164.2v.2M73.7 164.6v.2"/>
<path d="M73.7 165.1v.2M73.7 165.5v.2M73.7 165.9v.3M73.7 166.4v.2M73.7 166.8v.2M73.7 167.3v.2M73.7 167.7v.2M73.7 168.1v.2M73.7 168.6v.2M73.7 169v.2M73.7 169.4v.3M73.7 169.9v.2"/>
<path d="M73.7 170.3v.2M73.7 170.8v.2M73.7 171.2v.1h-.2M74.4 160.1v.2M74.4 160.5v.3M74.4 161v.2M74.4 161.4v.2M74.4 161.9v.2M74.4 162.3v.2M74.4 162.7v.3M74.4 163.2v.2M74.4 163.6v.2"/>
<path d="M74.4 164.1v.2M74.4 164.5v.2M74.4 164.9v.2M74.4 165.4v.2M74.4 165.8v.2M74.4 166.2v.3M74.4 166.7v.2M74.4 167.1v.2M74.4 167.6v.2M74.4 168v.2M74.4 168.4v.3M74.4 168.9v.2"/>
<path d="M74.4 169.3v.2M74.4 169.8v.2M74.4 170.2v.2M74.4 170.6v.3M74.4 171.1v.2M74.4 171.3h.2M74.8 171.3h.3M75.3 171.3h.2M75.7 171.3h.2M76.2 171.3h.2M76.6 171.3h.2M77 171.3h.3"/>
<path d="M77.5 171.3h.2M77.9 171.3h.2M78.4 171.3h.2M78.8 171.3h.2M79.2 171.3h.3M79.7 171.3h.2M80.1 171.3h.2M80.6 171.3h.2M81 171.3h.2M81.4 171.3h.3M81.9 171.3h.2M82.3 171.3h.2"/>
<path d="M82.7 171.3h.3M83.2 171.3h.2M83.6 171.3h.2M84.1 171.3h.2M84.5 171.3h.2M84.9 171.3h.3M85.4 171.3h.2M85.8 171.3h.2M86.2 171.3h.3M86.7 171.3h.2M87.1 171.3h.2M87.6 171.3h.2"/>
<path d="M88 171.3h.2M88.4 171.3h.3M88.9 171.3h.2M89 161.1h-1.8v1.9M89.2 161.1h.2M89.3 171.3h.2M89.4 160.9v.3M89.6 163h1.4l-.7 .7zM89.8 171.3h.2M90.2 171.3h.2M90.3 161.1v1.9M90.4 161.2h.4"/>
<path d="M90.6 171.3h.3M91.1 171.3h.2M91.5 171.3h.2M92 171.3h.2M92.4 171.3h.2M92.8 171.3h.3M93.3 171.3h.2M93.7 171.3h.2M94.2 171.3h.2M94.6 171.3h.2M95 171.3h.2M95.5 171.3h.2"/>
<path d="M95.9 171.3h.2M96.3 171.3h.3M96.8 171.3h.2M97.2 171.3h.2M97.7 171.3h.2M98.1 171.3h.2M98.5 171.3h.3M99.2 171.2v.1h-.2M99.2 160.2v.3M99.2 160.7v.2M99.2 161.1v.2M99.2 161.5v.3"/>
<path d="M99.2 162v.2M99.2 162.4v.2M99.2 162.9v.2M99.2 163.3v.2M99.2 163.7v.3M99.2 164.2v.2M99.2 164.6v.2M99.2 165.1v.2M99.2 165.5v.2M99.2 165.9v.3M99.2 166.4v.2M99.2 166.8v.2"/>
<path d="M99.2 167.3v.2M99.2 167.7v.2M99.2 168.1v.2M99.2 168.6v.2M99.2 169v.2M99.2 169.4v.3M99.2 169.9v.2M99.2 170.3v.2M99.2 170.8v.2M99.8 160.1v.2M99.8 160.5v.3M99.8 161v.2"/>
<path d="M99.8 161.4v.2M99.8 161.9v.2M99.8 162.3v.2M99.8 162.7v.3M99.8 163.2v.2M99.8 163.6v.2M99.8 164.1v.2M99.8 164.5v.2M99.8 164.9v.2M99.8 165.4v.2M99.8 165.8v.2M99.8 166.2v.3"/>
<path d="M99.8 166.7v.2M99.8 167.1v.2M99.8 167.6v.2M99.8 168v.2M99.8 168.4v.3M99.8 168.9v.2M99.8 169.3v.2M99.8 169.8v.2M99.8 170.2v.2M99.8 170.6v.3M99.8 171.1v.2M99.9 171.3h.2"/>
<path d="M100.3 171.3h.3M100.8 171.3h.2M101.2 171.3h.2M101.7 171.3h.2M102.1 171.3h.2M102.5 171.3h.3M103 171.3h.2M103.4 171.3h.2M103.9 171.3h.2M104.3 171.3h.2M104.7 171.3h.2M105.2 171.3h.2"/>
<path d="M105.6 171.3h.2M106 171.3h.3M106.5 171.3h.2M106.9 171.3h.2M107.4 171.3h.2M107.8 171.3h.2M108.2 171.3h.2M108.7 171.3h.2M109.1 171.3h.2M109.5 171.3h.3M110 171.3h.2M110.4 171.3h.3"/>
<path d="M110.9 171.3h.2M111.3 171.3h.2M111.7 171.3h.3M112.2 171.3h.2M112.6 171.3h.2M113.1 171.3h.2M113.5 171.3h.2M113.9 171.3h.3M114.4 171.3h.2M114.8 171.3h.2M115.3 171.3h.2M115.7 171.3h.2"/>
<path d="M116.1 171.3h.2M116.6 171.3h.2M117 171.3h.2M117.4 171.3h.3M117.9 171.3h.2M118.3 171.3h.2M118.8 171.3h.2M119.2 171.3h.2M119.6 171.3h.3M120.1 171.3h.2M120.5 171.3h.2M120.9 171.3h.3"/>
<path d="M121.4 171.3h.2M121.8 171.3h.3M122.3 171.3h.2M122.7 171.3h.2M123.2 171.3h.2M123.5 161.1h-.7v1.9M123.6 171.3h.2M123.6 161.1h.3M123.8 160.9v.3M124 171.3h.2M124 162.3h1.5l-.7 .8zM124.5 171.3h.2"/>
<path d="M124.8 161.1v1.2M124.9 171.3h.2M124.9 161.2h.3M125.3 171.3h.3M125.8 171.3h.2M126 160.4h4.2l.3-.6 .7 1.3 .6-1.3 .6 1.3 .3-.7h5.9M126.2 171.3h.2M126.7 171.3h.2M127.1 171.3h.2M127.5 171.3h.3M128 171.3h.2M128.4 171.3h.2"/>
<path d="M128.8 171.3h.3M129.3 171.3h.2M129.7 171.3h.2M130.2 171.3h.2M130.6 171.3h.2M131 171.3h.3M131.5 171.3h.2M131.9 171.3h.2M132.4 171.3h.2M132.8 171.3h.2M133.2 171.3h.3M133.7 171.3h.2"/>
<path d="M134.1 171.3h.2M134.6 171.3h.2M135 171.3h.2M135.4 171.3h.3M135.6 160.4v.9l.6 .3-1.2 .7 1.2 .7-1.2 .6 .6 .3v1M135.9 171.3h.2M136.3 171.3h.2M136.8 171.3h.2M137.2 171.3h.2M137.6 171.3h.2M138.1 171.3h.2M138.5 171.3h.2"/>
<path d="M138.9 160.4h5.6M138.9 171.3h.3M139.4 171.3h.2M139.8 171.3h.2M140.3 171.3h.2M140.7 171.3h.2M141.1 171.3h.2M141.6 171.3h.2M142 171.3h.2M142.4 171.3h.3M142.9 171.3h.2M143.3 171.3h.2"/>
<path d="M143.8 171.3h.2M144.2 171.3h.2M144.5 161.6h-.6v2M144.6 171.3h.3M144.7 160.4h.3M144.7 161.6h.3M144.8 161.5v.4M145 163h1.5l-.7 .7zM145.1 171.3h.2M145.5 171.3h.2M145.8 161.6v1.4M145.9 160.2h.4"/>
<path d="M145.9 161.9h.4M146 171.3h.2M146.1 160.1v.3M146.4 171.3h.2M146.8 171.3h.3M147.1 161.1h4.7l.4-.7 .6 1.2 .7-1.2 .6 1.2 .4-.5h5.8M147.3 171.3h.2M147.7 171.3h.2M148.2 171.3h.2M148.6 171.3h.2M149 171.3h.3M149.5 171.3h.2"/>
<path d="M149.9 171.3h.2M150.4 171.3h.2M150.8 171.3h.2M151.2 171.3h.2M151.7 171.3h.2M152.1 171.3h.2M152.5 171.3h.3M153 171.3h.2M153.4 171.3h.2M153.9 171.3h.2M154.3 171.3h.2M154.7 171.3h.2"/>
<path d="M155.2 171.3h.2M155.6 171.3h.2M156 171.3h.3M156.5 171.3h.2M156.9 171.3h.3M157.3 161.1v.9l.7 .3-1.4 .7 1.4 .6-1.4 .7 .7 .3v.9M157.4 171.3h.2M157.8 171.3h.2M158.2 171.3h.3M158.7 171.3h.2M159.1 171.3h.2M159.6 171.3h.2"/>
<path d="M160 171.3h.2M160.3 160.4v1.2M160.4 171.3h.3M160.6 161.1h5.6M160.6 160.4v1.2M160.9 171.3h.2M161.3 171.3h.2M161.8 171.3h.2M162.2 171.3h.2M162.6 171.3h.2M163.1 171.3h.2M163.5 171.3h.2"/>
<path d="M163.9 171.3h.3M164.4 171.3h.2M164.8 171.3h.2M165.3 171.3h.2M165.7 171.3h.2M166.1 171.3h.3M166.2 160.4l2.6 1.2-2.6 1.4zM166.2 162.3h-.6v2M166.4 161.1h.3M166.4 162.3h.3M166.5 162.2v.3M166.6 171.3h.2"/>
<path d="M166.7 163.6h1.5l-.7 .7zM167 171.3h.2M167.4 171.3h.3M167.5 162.3v1.3M167.6 160.9h.3M167.6 162.5h.3M167.8 160.8v.3M167.9 171.3h.2M168.3 171.3h.3M168.8 171.3h.2M168.8 161.6h8.1M169.2 171.3h.2"/>
<path d="M169.7 171.3h.2M170.1 171.3h.2M170.5 171.3h.2M171 171.3h.2M171.4 171.3h.2M171.8 171.3h.3M172.3 171.3h.2M172.7 171.3h.2M173.2 171.3h.2M173.6 171.3h.2M173.8 161.6v2.7M174 171.3h.3"/>
<path d="M174.5 171.3h.2M174.9 171.3h.2M175.3 171.3h.3M175.8 171.3h.2M176.2 171.3h.2M176.7 171.3h.2M176.9 161.1v1.2M177.1 171.3h.2M177.2 161.1v1.2M177.5 171.3h.3M178 171.3h.2M178.4 171.3h.2"/>
<path d="M178.9 171.3h.2M179.3 171.3h.2M179.7 171.3h.3M180.2 171.3h.2M180.6 171.3h.2M181.1 171.3h.2M181.5 171.3h.2M181.9 171.3h.3M182.4 171.3h.2M182.8 171.3h.2M183.5 171.2v.1h-.2M183.5 160.2v.3"/>
<path d="M183.5 160.7v.2M183.5 161.1v.2M183.5 161.5v.3M183.5 162v.2M183.5 162.4v.2M183.5 162.9v.2M183.5 163.3v.2M183.5 163.7v.3M183.5 164.2v.2M183.5 164.6v.2M183.5 165.1v.2M183.5 165.5v.2"/>
<path d="M183.5 165.9v.3M183.5 166.4v.2M183.5 166.8v.2M183.5 167.3v.2M183.5 167.7v.2M183.5 168.1v.2M183.5 168.6v.2M183.5 169v.2M183.5 169.4v.3M183.5 169.9v.2M183.5 170.3v.2M183.5 170.8v.2"/>
<circle cx="46.8" cy="133.1" r="1.2"/>
<circle cx="46.1" cy="160.6" r="1.2"/>
<circle cx="61.4" cy="164.4" r="1.2"/>
</g>
<g font-size="1">
<text x="47.2" y="129.1" transform="rotate(-90 47.2 129.1)">VA</text>
<text x="47.9" y="132">V1</text>
<text x="74" y="131.6" transform="rotate(-90 74 131.6)">VA</text>
<text x="47.9" y="135.3">SINE(3.3 0.005 20k)</text>
<text x="59.3" y="132.3">R2</text>
<text x="59.3" y="133.7">1k</text>
<text x="59.3" y="136.8">R3</text>
<text x="66.4" y="136.8">C1</text>
<text x="74.4" y="133.3">U2</text>
<text x="74.4" y="135.8">AD8030</text>
<text x="81" y="133.6" transform="rotate(-90 81 133.6)">AGND</text>
<text x="85.4" y="133.4">R4</text>
<text x="85.6" y="135.8">2k</text>
<text x="90" y="136.1">C2</text>
<text x="98" y="136.5">VFOUT</text>
<text x="107.8" y="133.6" transform="rotate(-90 107.8 133.6)">VA</text>
<text x="108.2" y="134.6">U11</text>
<text x="108.2" y="137.1">AD8030</text>
<text x="114.5" y="135.8">VADC</text>
<text x="59.3" y="138.2">1k</text>
<text x="66.4" y="138.8">10n</text>
<text x="81.7" y="143.8">Analog Power Supply</text>
<text x="90" y="138.1">10µ</text>
<text x="172.3" y="142.3">.ac oct 100 10k 100k</text>
<text x="172.3" y="140.7">.tran 0 1m 0 0.01m</text>
<text x="68.3" y="149.6" transform="rotate(-90 68.3 149.6)">VA</text>
<text x="113.3" y="144.2">ADC Buf</text>
<text x="116.8" y="144.2">fering</text>
<text x="58.1" y="153.4" transform="rotate(-90 58.1 153.4)">VHYD+</text>
<text x="61.9" y="154" transform="rotate(-90 61.9 154)">VHYD+</text>
<text x="64.2" y="154.4">C3</text>
<text x="68.8" y="151.5">R9</text>
<text x="68.8" y="152.9">100k</text>
<text x="69.2" y="155.7">VAMPIN</text>
<text x="89.3" y="153.2">R5</text>
<text x="89.4" y="155.5">7k</text>
<text x="116.8" y="153.7">C20</text>
<text x="137.9" y="154.4">C22</text>
<text x="159.6" y="155.1">C24</text>
<text x="47.2" y="159.5">V2</text>
<text x="47.2" y="160.6">AC 0.5</text>
<text x="56" y="161.7">R6</text>
<text x="58" y="158.2">J1</text>
<text x="58" y="159.8">NJF</text>
<text x="62.4" y="157.8">R8</text>
<text x="62.4" y="159.4">2k</text>
<text x="63.7" y="156.9">100n</text>
<text x="68.8" y="157.8">R7</text>
<text x="68.8" y="159.4">50k</text>
<text x="76.2" y="160.1">VAMPIN</text>
<text x="82.3" y="158.9">R1</text>
<text x="82.4" y="161.4">1k</text>
<text x="90.7" y="157.8" transform="rotate(-90 90.7 157.8)">VA</text>
<text x="91" y="159.5">U8</text>
<text x="95.7" y="158.5" transform="rotate(-90 95.7 158.5)">VFIN</text>
<text x="101.9" y="160.1">VFIN</text>
<text x="108.8" y="161.4">15.38kR27</text>
<text x="109.4" y="158.9">R26</text>
<text x="116.8" y="158.9">C19</text>
<text x="117.1" y="161.4">1n</text>
<text x="117.1" y="156.2">1n</text>
<text x="120.5" y="158.7">62.2k</text>
<text x="120.9" y="156.4">R25</text>
<text x="125.1" y="158.5" transform="rotate(-90 125.1 158.5)">VA</text>
<text x="125.3" y="159.5">U1</text>
<text x="130.5" y="159.5">R29</text>
<text x="137.9" y="159.5">C21</text>
<text x="138.2" y="156.9">1n</text>
<text x="141.4" y="159.4">46.23k</text>
<text x="142" y="157">R28</text>
<text x="146.1" y="159.1" transform="rotate(-90 146.1 159.1)">VA</text>
<text x="146.5" y="160.1">U9</text>
<text x="152.1" y="160.2">R32</text>
<text x="159.6" y="160.2">C23</text>
<text x="159.9" y="157.5">1n</text>
<text x="163.3" y="160">26.5k</text>
<text x="163.7" y="157.6">R31</text>
<text x="167.8" y="159.8" transform="rotate(-90 167.8 159.8)">VA</text>
<text x="168.1" y="160.8">U10</text>
<text x="176.1" y="160.9">C26</text>
<text x="181.1" y="158.5" transform="rotate(-90 181.1 158.5)">VFOUT_AC</text>
<text x="47.2" y="162.7">SINE(0 0.5 35k)</text>
<text x="56" y="163.2">2k</text>
<text x="62.5" y="163.3">V3</text>
<text x="62.5" y="166.5">5</text>
<text x="64.3" y="164.6">VHYD-</text>
<text x="87.5" y="165.7" transform="rotate(-90 87.5 165.7)">AGND</text>
<text x="91" y="162">AD8030</text>
<text x="111.1" y="163">0.46k</text>
<text x="114.8" y="167" transform="rotate(-90 114.8 167)">AGND</text>
<text x="123.2" y="165.7" transform="rotate(-90 123.2 165.7)">AGND</text>
<text x="125.3" y="162">AD8030</text>
<text x="129.9" y="162">11.43kR30</text>
<text x="132.1" y="163.7">0.34k</text>
<text x="136" y="167.7" transform="rotate(-90 136 167.7)">AGND</text>
<text x="138.2" y="162">1n</text>
<text x="144.1" y="166.3" transform="rotate(-90 144.1 166.3)">AGND</text>
<text x="146.5" y="162.7">AD8030</text>
<text x="151.6" y="162.6">13.26k</text>
<text x="153.8" y="164.3">0.82k</text>
<text x="154.4" y="162.9">R33</text>
<text x="159.9" y="162.6">1n</text>
<text x="165.9" y="167" transform="rotate(-90 165.9 167)">AGND</text>
<text x="168.1" y="163.3">AD8030</text>
<text x="174.2" y="167.4" transform="rotate(-90 174.2 167.4)">VFOUT</text>
<text x="175.9" y="163.2">100n</text>
<text x="55.5" y="168.6" transform="rotate(-90 55.5 168.6)">VHYD-</text>
<text x="63.8" y="170.4">Hydrophone Biasing</text>
<text x="91" y="170.4">Pre-Amplif</text>
<text x="95.7" y="170.4">ication</text>
<text x="157.6" y="168.2" transform="rotate(-90 157.6 168.2)">AGND</text>
<text x="166.8" y="170.4">6 Pole Butterworth BandPass Filter</text>
</g>
</svg>
